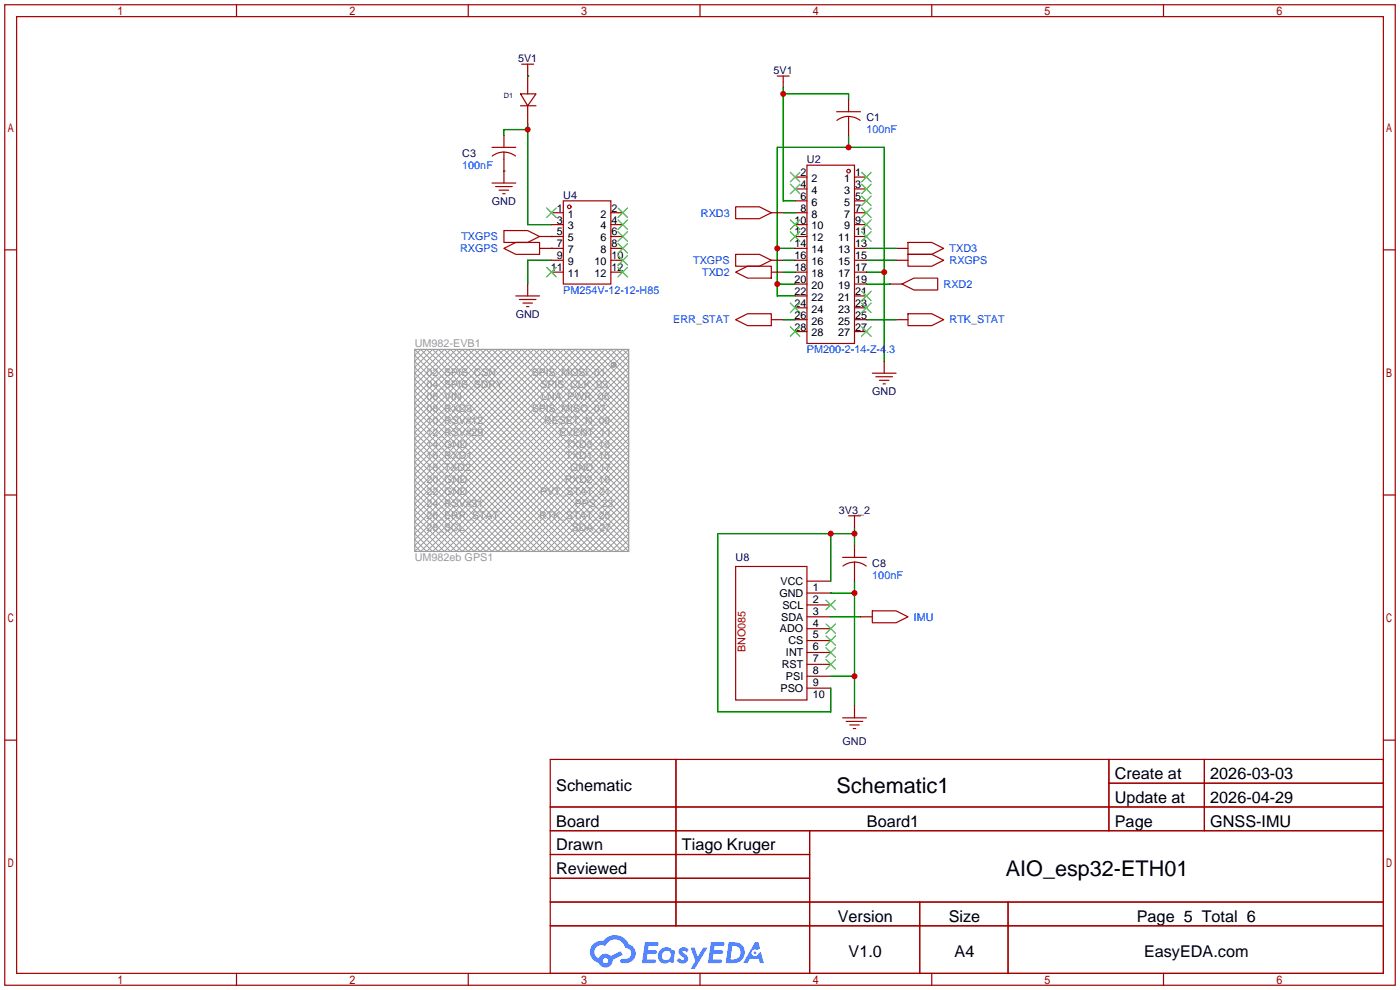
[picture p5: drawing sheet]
<svg xmlns="http://www.w3.org/2000/svg" width="299mm" height="212mm" viewBox="0 0 299 212" stroke-linecap="round" stroke-linejoin="round" font-family="sans-serif">
<g fill="none" stroke="#a10000" stroke-width=".25">
<path d="M1 1h297.2v209.6h-297.2zM3.6 3.6h292.1v204.4h-292.1zM50.5 1v2.6M100.1 1v2.6M149.6 1v2.6M199.1 1v2.6M248.7 1v2.6M1 53.4h2.6M295.7 53.4h2.5M1 105.8h2.6M295.7 105.8h2.5M1 158.2h2.6"/>
<path d="M295.7 158.2h2.5M117.6 162.3h178.1v45.7h-178.1zM117.6 172.5h178.1M117.6 177.5h178.1M144.5 162.3v35.6M173 177.5v30.5M237 162.3v15.2M237 167.4h58.7M257.4 162.3v15.2M117.6 182.6h55.4M117.6 192.8h178.1M117.6 187.7h55.4"/>
<path d="M117.6 197.9h178.1M196.6 192.8v15.2M215.4 192.8v15.2M50.5 208v2.6M100.1 208v2.6M149.6 208v2.6M199.1 208v2.6M248.7 208v2.6"/>
</g>
<g fill="#5487ff">
<path d="M145.3 202.7a1.3 1.3 0 0 1 1.9 .3l-.4 .6a.54 .54 0 0 0-.9-.2l.1 .2a1.34 1.34 0 0 1 .9 1.8 1.47 1.47 0 0 1-2.3-.1l.5-.6 .8 .5a.31 .31 0 0 0 .4-.3 .31 .31 0 0 0-.3-.4 1.12 1.12 0 0 1-.7-1.8z"/>
<path d="M147.6 202.5h.9l.6 2 1.2-2h.9l-2.7 4.6h-.9l1-1.7z"/>
<path d="M137.8 201.4h1.7a1.31 1.31 0 0 1 1.2 .2 .4 .4 0 0 1-.3 .5l-1.8 .1-.1 .9h1.6a.4 .4 0 0 1 .4 .4 .4 .4 0 0 1-.5 .4h-1.6l-.2 1.2h1.4a.46 .46 0 0 1 .5 0 .46 .46 0 0 1 .1 .5l-.4 .2h-2.6z"/>
<path d="M151.9 201.4h1.7a1.32 1.32 0 0 1 1.2 .2 .39 .39 0 0 1-.3 .5l-1.8 .1-.1 .9h1.6a.4 .4 0 0 1 .4 .4 .4 .4 0 0 1-.4 .4h-1.7l-.2 1.2h1.4a.46 .46 0 0 1 .5 0 .46 .46 0 0 1 .1 .5l-.4 .2h-2.6z"/>
<path d="M161.3 201.4h.8l.3 1.3-.6 .4a.75 .75 0 0 0-1.1 .3 .75 .75 0 0 0 .5 1 .75 .75 0 0 0 .9-.7l.5-.2 .6 2.3h-.8l-.3-.9h-1.8l-.5 .9h-1z"/>
<path d="M155.7 201.4l-.6 4.4h1.5a2.27 2.27 0 0 0 2.6-2.2 2.27 2.27 0 0 0-2.7-2.2zM156.5 202.1a1.5 1.5 0 0 1 1.8 1.6 1.5 1.5 0 0 1-1.9 1.4h-.3z"/>
<path d="M141.2 203a1.6 1.6 0 0 0-.3 2.3 1.6 1.6 0 0 0 2.3 .2l.7 .3 .3-2.4-.1-.3-.5-.1a1.58 1.58 0 0 0-2.4 0zM141.8 203.5a.98 .98 0 0 1 1.6 .4 .98 .98 0 0 1-1.1 1.3 .94 .94 0 0 1-.9-.7 .94 .94 0 0 1 .4-1z"/>
<path d="M126.8 201.8a2.37 2.37 0 0 0 1.1 4 1.54 1.54 0 0 0 1.8 1 1.54 1.54 0 0 0 1.2-1.6l2.2-1.1-.5-.8-2 1a1.57 1.57 0 0 0-2.7 .5 1.5 1.5 0 0 1-.7-2.1 1.5 1.5 0 0 1 2.2-.5 2.23 2.23 0 0 1 2.3-1.4 2.23 2.23 0 0 1 2 1.8 1.16 1.16 0 0 1 1.2 1.1 1.16 1.16 0 0 1-1.1 1.2h-.7a.47 .47 0 0 0-.5 .4 .47 .47 0 0 0 .4 .5 2.17 2.17 0 0 0 2.5-.9 2.17 2.17 0 0 0-.3-2.7l-.8-.4a3.2 3.2 0 0 0-5.5-.7l-1.1 .1zM128.8 205.3a.6 .6 0 0 1 1.2 0 .6 .6 0 0 1-1.2 0z"/>
<circle cx="161.4" cy="203.6" r=".28"/>
</g>
<g fill="none" stroke="#a10000" stroke-width=".25">
<path d="M111.5 13.7h2.5M112.8 13.7v6.4M166.1 16.3h2.6M167.4 16.3v2.5M105.2 39.1h5M105.2 31.5h5M105.9 39.9h3.6M107.7 32.5l-1.1 .1-1.4 .8M107.7 32.5l1 .1 1.5 .7M107.7 29v2.5M107.7 32.5v6.6M111.3 20.1h3.3l-1.8 2.5z"/>
<path d="M111.3 22.6h3.3M112.8 22.6v3.8M169.9 37.8h2.6M172.5 35.3h10.1v38.1h-10.1zM178.8 23.9h5.1M181.4 24.9l-1.1 .1-1.4 .7M181.4 24.9l1 .1 1.4 .7M181.4 21.3v2.6M181.4 24.9v4.1M182.6 37.8h2.6M106.7 40.6h2M107.4 41.4h.5"/>
<path d="M107.7 53.1l2.5-1.3h5.1v2.6h-5.1zM107.7 49.3h5.1l2.5 1.2-2.5 1.3h-5.1zM115.3 53.1h5.1M115.3 50.5h5.1M117.9 55.6h2.5M117.9 45.5h2.5M117.9 58.2h2.5M117.9 48h2.5M120.4 42.9h10.2v17.8h-10.2zM130.6 55.6h2.5M130.6 53.1h2.5M130.6 50.5h2.5"/>
<path d="M130.6 45.5h2.5M130.6 58.2h2.5M130.6 48h2.5M157.2 54.4h5.1l2.5 1.2-2.5 1.3h-5.1zM157.2 58.2l2.6-1.3h5v2.5h-5zM157.2 44.2h5.1l2.5 1.3-2.5 1.2h-5.1zM164.8 55.6h2.6M164.8 45.5h2.6M164.8 58.2h2.6M169.9 55.6h2.6M169.9 53.1h2.6M169.9 50.5h2.6"/>
<path d="M169.9 45.5h2.6M169.9 58.2h2.6M169.9 48h2.6M169.9 40.4h2.6M169.9 42.9h2.6M182.6 55.6h2.6M182.6 53.1h2.6M182.6 50.5h2.6M182.6 45.5h2.6M182.6 58.2h2.6M182.6 48h2.6M182.6 40.4h2.6"/>
<path d="M182.6 42.9h2.6M191.5 55.6h2.6M191.5 53.1h2.6M194.1 54.4h5l2.6 1.2-2.6 1.3h-5zM194.1 51.8h5l2.6 1.3-2.6 1.3h-5zM110.2 63.2h5.1M111 64h3.6M111.8 64.8h2M112.5 65.5h.5M112.8 60.7v2.5M157.2 68.3l2.6-1.2h5v2.5h-5zM164.8 68.3h2.6"/>
<path d="M169.9 68.3h2.6M169.9 63.2h2.6M169.9 70.9h2.6M169.9 65.8h2.6M169.9 60.7h2.6M182.6 68.3h2.6M182.6 63.2h2.6M182.6 70.9h2.6M182.6 65.8h2.6M182.6 60.7h2.6M186.4 79.8h5.1M189 77.2v2.6"/>
<path d="M190.2 60.7h2.6M191.5 68.3h2.6M192.8 60.7l2.5-1.3h5.1v2.6h-5.1zM194.1 67.1h5l2.6 1.2-2.6 1.3h-5zM187.2 80.5h3.6M188 81.3h2M188.7 82h.5M180.1 119.1h5.1M181.4 110.2h2.5M182.6 110.2v2.6M182.6 116.6v2.5M157.2 121.1h15.3v28.5h-15.3z"/>
<path d="M172.5 124.2h5M172.5 126.7h5M172.5 129.3h5M172.5 131.8h5M172.5 134.4h5M172.5 136.9h5M172.5 139.4h5M180.2 121l1.4-.7 1-.2v4.1M182.6 120.1l1.1 .2 1.4 .7M183.9 131.8h2.5M186.4 130.6h5.1l2.6 1.2-2.6 1.3h-5.1zM172.5 142h5"/>
<path d="M172.5 144.5h5M172.5 147.1h5M180.1 153.4h5.1M180.8 154.2h3.6M181.6 154.9h2M182.4 155.7h.5M182.6 150.9v2.5"/>
<circle cx="181.4" cy="36.6" r=".38"/>
<circle cx="121.7" cy="44.2" r=".38"/>
</g>
<g fill="none" stroke="#008700" stroke-width=".25">
<path d="M112.8 16.3h.1M167.4 18.8v24.1h2.5M107.7 36.6h.1M112.8 26.4v21.6h5.1M112.8 27.7h-5.1v1.3M167.4 20.1h14v1.2M181.4 29v2.5M117.9 53.1h.1M117.9 50.5h.1M117.9 55.6h-5.1v5.1M166.1 53.1h3.8M167.4 58.2h2.5"/>
<path d="M167.4 55.6h2.5M167.4 45.5h2.5M185.2 58.2h3.8M185.2 53.1h6.3M185.2 55.6h6.3M166.1 60.7h3.8M167.4 68.3h2.5M169.9 63.2h-3.8v-31.7h22.9v45.7M185.2 60.7h5M185.2 68.3h6.3M177.5 114v10.2M182.6 112.8v3.8"/>
<path d="M182.6 114h-29.2v38.1h24.1v-5M177.5 131.8h6.4M177.5 126.7h5.1M182.6 124.2v26.7M177.5 144.5h5.1"/>
</g>
<g fill="none" stroke="#3c3" stroke-width=".25">
<path d="M168.9 36.8l2 2.1M168.9 39.4l2 2M170.9 36.8l-2 2.1M170.9 39.4l-2 2M184.1 39.4l2.1 2M184.1 36.8l2.1 2.1M186.2 39.4l-2.1 2M186.2 36.8l-2.1 2.1M116.8 44.4l2.1 2.1M116.8 57.2l2.1 2M118.9 44.4l-2.1 2.1M118.9 57.2l-2.1 2"/>
<path d="M132.1 57.2l2 2M132.1 54.6l2 2M132.1 52.1l2 2M132.1 49.5l2 2.1M132.1 47l2 2M132.1 44.4l2 2.1M134.1 57.2l-2 2M134.1 54.6l-2 2M134.1 52.1l-2 2M134.1 49.5l-2 2.1M134.1 47l-2 2M134.1 44.4l-2 2.1"/>
<path d="M168.9 47l2 2M168.9 49.5l2 2.1M170.9 47l-2 2M170.9 49.5l-2 2.1M184.1 49.5l2.1 2.1M184.1 47l2.1 2M184.1 44.4l2.1 2.1M184.1 41.9l2.1 2M186.2 49.5l-2.1 2.1M186.2 47l-2.1 2M186.2 44.4l-2.1 2.1M186.2 41.9l-2.1 2"/>
<path d="M168.9 64.8l2 2M168.9 69.8l2 2.1M170.9 64.8l-2 2M170.9 69.8l-2 2.1M184.1 69.8l2.1 2.1M184.1 64.8l2.1 2M184.1 62.2l2.1 2.1M186.2 69.8l-2.1 2.1M186.2 64.8l-2.1 2M186.2 62.2l-2.1 2.1M176.5 128.3l2.1 2M176.5 133.4l2.1 2"/>
<path d="M176.5 135.9l2.1 2M176.5 138.4l2.1 2.1M178.6 128.3l-2.1 2M178.6 133.4l-2.1 2M178.6 135.9l-2.1 2M178.6 138.4l-2.1 2.1M176.5 141l2.1 2M178.6 141l-2.1 2"/>
</g>
<path d="M88.6 75.9l1.3-1.2 43.2 43.2 1.3-1.3-41.9-41.9-3.9 3.8 39.4 39.4 6.4-6.4-36.9-36.8-8.9 8.9 34.3 34.3 11.5-11.5-31.8-31.7-14 13.9 29.3 29.3 16.5-16.6-26.7-26.6-19.1 19 24.2 24.2 21.6-21.6-21.6-21.6-24.2 24.1 19.1 19.1 26.7-26.7-16.5-16.5-29.3 29.2 14 14 31.8-31.8-11.5-11.4-34.3 34.3 8.9 8.9 36.9-36.9-6.4-6.3-39.4 39.3 3.9 3.9 41.9-42-1.3-1.2-43.2 43.2-1.3-1.3 42-41.9 3.8 3.8-39.4 39.4-6.4-6.4 36.9-36.8 8.9 8.9-34.3 34.3-11.5-11.5 31.8-31.7 14 13.9-29.2 29.3-16.6-16.6 26.7-26.6 19.1 19-24.2 24.2-21.6-21.6 21.6-21.6 24.2 24.1-19.1 19.1-26.7-26.7 16.6-16.5 29.2 29.2-14 14-31.8-31.8 11.5-11.4 34.3 34.3-8.9 8.9-36.9-36.9 6.4-6.3 39.4 39.3-3.8 3.9zM88.6 74.7l43.2 43.2 2.6-2.6-40.7-40.6-5.1 5.1 38.1 38.1 7.7-7.7-35.6-35.5-10.2 10.1 33.1 33.1 12.7-12.7-30.5-30.5-15.3 15.2 28 28 17.8-17.8-25.4-25.4-20.4 20.3 22.9 22.9 22.9-22.9-20.4-20.3-25.4 25.4 17.8 17.8 28-28-15.3-15.2-30.5 30.5 12.7 12.7 33.1-33.1-10.2-10.1-35.6 35.5 7.7 7.7 38.1-38.1-5.1-5.1-40.7 40.6 2.6 2.6 43.2-43.2M130.9 77.5l.7 .7M131.6 77.8l-.7 .6M88.6 117.9l43.2-43.2 2.6 2.5-40.7 40.7-5.1-5.1 38.1-38.1 7.7 7.6-35.6 35.6-10.2-10.2 33.1-33 12.7 12.7-30.5 30.5-15.3-15.3 28-27.9 17.8 17.8-25.4 25.4-20.4-20.4 22.9-22.8 22.9 22.8-20.4 20.4-25.4-25.4 17.8-17.8 28 27.9-15.3 15.3-30.5-30.5 12.7-12.7 33.1 33-10.2 10.2-35.6-35.6 7.7-7.6 38.1 38.1-5.1 5.1-40.7-40.7 2.6-2.5 43.2 43.2" fill="none" stroke="#999" stroke-width=".21"/>
<g fill="none" stroke="#999" stroke-width=".25">
<path d="M88.6 74.7h45.8v43.2h-45.8z"/>
<circle cx="131.1" cy="78" r=".51"/>
</g>
<g fill="#c00">
<circle cx="167.4" cy="20.1" r=".63"/>
<circle cx="181.4" cy="31.5" r=".63"/>
<circle cx="189" cy="58.2" r=".63"/>
<circle cx="166.1" cy="53.1" r=".63"/>
<circle cx="166.1" cy="60.7" r=".63"/>
<circle cx="182.6" cy="114" r=".63"/>
<circle cx="177.5" cy="114" r=".63"/>
<circle cx="182.6" cy="126.7" r=".63"/>
<circle cx="182.6" cy="144.5" r=".63"/>
<circle cx="112.8" cy="27.7" r=".63"/>
</g>
<g font-size="4.6">
<text x="178.8" y="169.4">Schematic1</text>
<text x="215" y="187.2">AIO_esp32-ETH01</text>
</g>
<g font-size="3.5">
<text x="238.3" y="166.5">Create at</text>
<text x="258.7" y="166.5">2026-03-03</text>
<text x="118.9" y="169.1">Schematic</text>
<text x="238.3" y="171.6">Update at</text>
<text x="258.7" y="171.6">2026-04-29</text>
<text x="118.9" y="176.7">Board</text>
<text x="185.3" y="176.7">Board1</text>
<text x="238.3" y="176.7">Page</text>
<text x="258.7" y="176.7">GNSS-IMU</text>
<text x="118.9" y="181.8">Drawn</text>
<text x="145.7" y="181.8">Tiago Kruger</text>
<text x="118.9" y="186.8">Reviewed</text>
<text x="179.1" y="197">Version</text>
<text x="202.8" y="197">Size</text>
<text x="243" y="197">Page 5 Total 6</text>
<text x="181.4" y="204.6">V1.0</text>
<text x="204" y="204.6">A4</text>
<text x="244.5" y="204.6">EasyEDA.com</text>
</g>
<g font-size="2.3" fill="#000080">
<text x="110.7" y="13.3">5V1</text>
<text x="165.3" y="15.8">5V1</text>
<text x="185.2" y="26">C1</text>
<text x="98.8" y="33.6">C3</text>
<text x="172.5" y="34.8">U2</text>
<text x="105.1" y="43.7">GND</text>
<text x="120.4" y="42.5">U4</text>
<text x="110.2" y="67.9">GND</text>
<text x="186.4" y="84.4">GND</text>
<text x="179.3" y="109.8">3V3_2</text>
<text x="157.2" y="119.9">U8</text>
<text x="186.4" y="121.2">C8</text>
<text x="180.1" y="159.3">GND</text>
</g>
<g font-size="2.3" fill="#00f">
<text x="185.2" y="28.5">100nF</text>
<text x="98.8" y="36.1">100nF</text>
<text x="149.8" y="46.3">RXD3</text>
<text x="98.3" y="53.9">RXGPS</text>
<text x="98.6" y="51.4">TXGPS</text>
<text x="202.9" y="53.9">TXD3</text>
<text x="148.1" y="56.4">TXGPS</text>
<text x="150.1" y="59">TXD2</text>
<text x="202.9" y="56.4">RXGPS</text>
<text x="120.4" y="62.8">PM254V-12-12-H85</text>
<text x="201.7" y="61.5">RXD2</text>
<text x="143.9" y="69.1">ERR_STAT</text>
<text x="202.9" y="69.1">RTK_STAT</text>
<text x="172.5" y="75.5">PM200-2-14-Z-4.3</text>
<text x="186.4" y="123.7">100nF</text>
<text x="195.3" y="132.6">IMU</text>
</g>
<g font-size="2.3">
<text x="171.1" y="37.6">2</text>
<text x="171.1" y="40.2">4</text>
<text x="173.4" y="38.9">2</text>
<text x="173.4" y="41.4">4</text>
<text x="180.4" y="41.4">3</text>
<text x="180.4" y="38.9">1</text>
<text x="182.8" y="40.2">3</text>
<text x="182.8" y="37.6">1</text>
<text x="119" y="45.2">1</text>
<text x="119" y="47.8">3</text>
<text x="121.3" y="46.5">1</text>
<text x="128.3" y="46.5">2</text>
<text x="130.7" y="47.8">4</text>
<text x="130.7" y="45.2">2</text>
<text x="169.8" y="47.8">10</text>
<text x="171.1" y="42.7">6</text>
<text x="171.1" y="45.2">8</text>
<text x="173.4" y="44">6</text>
<text x="173.4" y="46.5">8</text>
<text x="180.4" y="46.5">7</text>
<text x="180.4" y="44">5</text>
<text x="182.8" y="47.8">9</text>
<text x="182.8" y="45.2">7</text>
<text x="182.8" y="42.7">5</text>
<text x="119" y="50.3">5</text>
<text x="119" y="52.9">7</text>
<text x="121.3" y="49">3</text>
<text x="121.3" y="51.6">5</text>
<text x="128.3" y="51.6">6</text>
<text x="128.3" y="49">4</text>
<text x="130.7" y="52.9">8</text>
<text x="130.7" y="50.3">6</text>
<text x="169.8" y="50.3">12</text>
<text x="169.8" y="52.9">14</text>
<text x="173.4" y="49">10</text>
<text x="173.4" y="51.6">12</text>
<text x="179.1" y="51.6">11</text>
<text x="180.4" y="49">9</text>
<text x="182.8" y="52.9">13</text>
<text x="182.8" y="50.3">11</text>
<text x="117.7" y="57.9">11</text>
<text x="119" y="55.4">9</text>
<text x="121.3" y="54.1">7</text>
<text x="121.3" y="56.7">9</text>
<text x="121.3" y="59.2">11</text>
<text x="127" y="59.2">12</text>
<text x="127" y="56.7">10</text>
<text x="128.3" y="54.1">8</text>
<text x="130.7" y="57.9">12</text>
<text x="130.7" y="55.4">10</text>
<text x="169.8" y="55.4">16</text>
<text x="169.8" y="57.9">18</text>
<text x="173.4" y="54.1">14</text>
<text x="173.4" y="56.7">16</text>
<text x="173.4" y="59.2">18</text>
<text x="179.1" y="59.2">17</text>
<text x="179.1" y="56.7">15</text>
<text x="179.1" y="54.1">13</text>
<text x="182.8" y="57.9">17</text>
<text x="182.8" y="55.4">15</text>
<text x="169.8" y="60.5">20</text>
<text x="169.8" y="63">22</text>
<text x="169.8" y="65.6">24</text>
<text x="173.4" y="61.7">20</text>
<text x="173.4" y="64.3">22</text>
<text x="179.1" y="64.3">21</text>
<text x="179.1" y="61.7">19</text>
<text x="182.8" y="65.6">23</text>
<text x="182.8" y="63">21</text>
<text x="182.8" y="60.5">19</text>
<text x="169.8" y="68.1">26</text>
<text x="169.8" y="70.6">28</text>
<text x="173.4" y="66.8">24</text>
<text x="173.4" y="69.4">26</text>
<text x="173.4" y="71.9">28</text>
<text x="179.1" y="71.9">27</text>
<text x="179.1" y="69.4">25</text>
<text x="179.1" y="66.8">23</text>
<text x="182.8" y="70.6">27</text>
<text x="182.8" y="68.1">25</text>
<text x="166.8" y="125">VCC</text>
<text x="166.6" y="127.6">GND</text>
<text x="167.2" y="130.1">SCL</text>
<text x="173.7" y="126.3">1</text>
<text x="173.7" y="128.8">2</text>
<text x="173.7" y="131.4">3</text>
<text x="166.7" y="135.2">ADO</text>
<text x="167" y="132.6">SDA</text>
<text x="168.5" y="137.7">CS</text>
<text x="173.7" y="133.9">4</text>
<text x="173.7" y="136.4">5</text>
<text x="167.1" y="142.8">RST</text>
<text x="168" y="140.3">INT</text>
<text x="173.7" y="139">6</text>
<text x="173.7" y="141.5">7</text>
<text x="166.8" y="147.9">PSO</text>
<text x="168" y="145.3">PSI</text>
<text x="173.7" y="144.1">8</text>
<text x="173.7" y="146.6">9</text>
<text x="173.7" y="149.1">10</text>
</g>
<g font-size="2.3" fill="#999">
<text x="88.6" y="74.2">UM982-EVB1</text>
<text x="88.6" y="119.9">UM982eb GPS1</text>
</g>
<text font-size="2.3" fill="#a00000" x="159.3" y="139.4" transform="rotate(-90 159.3 139.4)">BNO085</text>
<g font-size="2.2" fill="#999">
<text x="91.2" y="80.4">02_SPIS_CSN</text>
<text x="91.2" y="83">04_SPIS_SDRY</text>
<text x="113.7" y="80.4">SPIS_MOSI_01</text>
<text x="115.5" y="83">SPIS_CLK_03</text>
<text x="91.2" y="85.5">06_VIN</text>
<text x="91.2" y="88">08_RXD3</text>
<text x="113.7" y="88">SPIS_MISO_07</text>
<text x="115.7" y="85.5">LNA_PWR_05</text>
<text x="91.2" y="95.7">14_GND</text>
<text x="91.2" y="93.1">12_RSV#29</text>
<text x="91.2" y="90.6">10_RSV#12</text>
<text x="116.3" y="90.6">RESET_N_09</text>
<text x="119.5" y="93.1">EVENT_11</text>
<text x="120.9" y="95.7">TXD3_13</text>
<text x="91.2" y="100.7">18_TXD2</text>
<text x="91.2" y="98.2">16_RXD1</text>
<text x="120.9" y="98.2">TXD1_15</text>
<text x="121.9" y="100.7">GND_17</text>
<text x="91.2" y="105.8">22_GND</text>
<text x="91.2" y="103.3">20_GND</text>
<text x="115.4" y="105.8">PVT_STAT_21</text>
<text x="120.7" y="103.3">RXD2_19</text>
<text x="91.2" y="113.4">28_SCL</text>
<text x="91.2" y="110.9">26_ERR_STAT</text>
<text x="91.2" y="108.4">24_RSV#31</text>
<text x="115.3" y="110.9">RTK_STAT_25</text>
<text x="122.2" y="113.4">SDA_27</text>
<text x="122.8" y="108.4">PPS_23</text>
</g>
<text font-size="1.6" fill="#000080" x="107.7" y="21">D1</text>
</svg>
